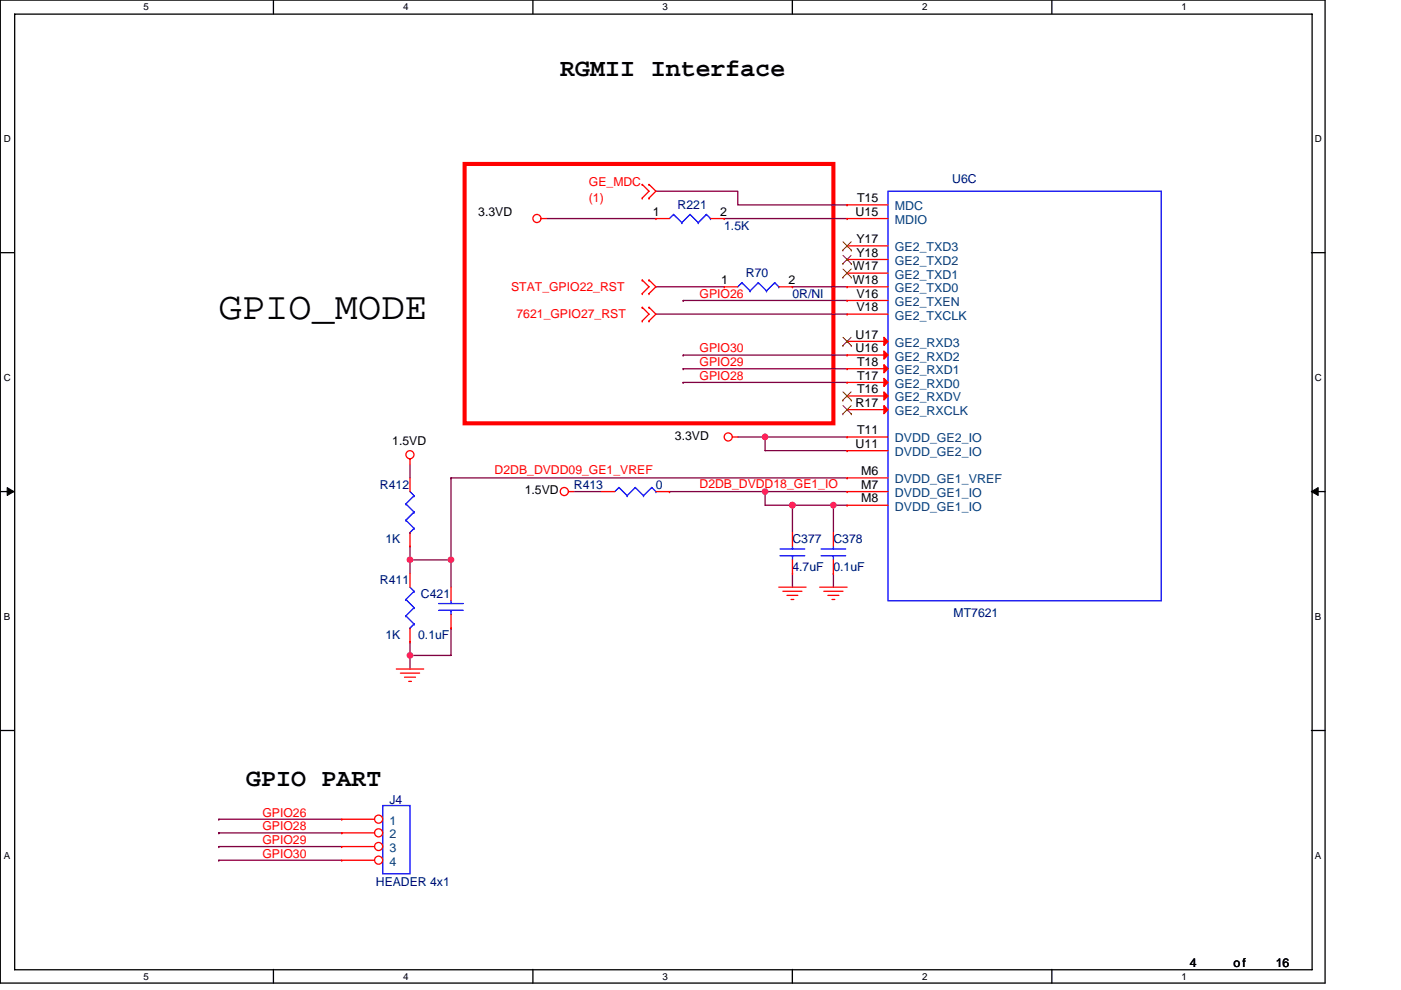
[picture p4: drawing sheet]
<svg xmlns="http://www.w3.org/2000/svg" width="297mm" height="210mm" viewBox="0 0 297 210" stroke-linecap="round" stroke-linejoin="round" font-family="sans-serif">
<path d="M.1 0h280.8v208.5h-280.8zM3.1 3h275.1v202.7h-275.1z" fill="none" stroke="#000" stroke-width=".28"/>
<g fill="#fff">
<path d="M30.5 .3h1.1v2.3h-1.1z"/>
<path d="M30.5 205.9h1.1v2.3h-1.1z"/>
</g>
<path d="M58 0v2.9M58 205.6v2.9" fill="none" stroke="#000" stroke-width=".28"/>
<g fill="#fff">
<path d="M85.5 .3h1.1v2.3h-1.1z"/>
<path d="M85.5 205.9h1.1v2.3h-1.1z"/>
</g>
<path d="M113 0v2.9M113 205.6v2.9" fill="none" stroke="#000" stroke-width=".28"/>
<g fill="#fff">
<path d="M140.5 .3h1.1v2.3h-1.1z"/>
<path d="M140.5 205.9h1.1v2.3h-1.1z"/>
</g>
<path d="M168 0v2.9M168 205.6v2.9" fill="none" stroke="#000" stroke-width=".28"/>
<g fill="#fff">
<path d="M195.5 .3h1.2v2.3h-1.2z"/>
<path d="M195.5 205.9h1.2v2.3h-1.2z"/>
</g>
<path d="M223 0v2.9M223 205.6v2.9" fill="none" stroke="#000" stroke-width=".28"/>
<g fill="#fff">
<path d="M250.5 .3h1.2v2.3h-1.2z"/>
<path d="M250.5 205.9h1.2v2.3h-1.2z"/>
<path d="M.8 28.3h1.5v2.3h-1.5z"/>
<path d="M278.8 28.3h1.5v2.3h-1.5z"/>
<path d="M.8 78.9h1.5v2.3h-1.5z"/>
<path d="M278.8 78.9h1.5v2.3h-1.5z"/>
</g>
<path d="M.1 53.6h2.9M278 53.6h2.9" fill="none" stroke="#000" stroke-width=".28"/>
<g fill="#fff">
<path d="M.8 129.6h1.4v2.3h-1.4z"/>
<path d="M278.8 129.6h1.4v2.3h-1.4z"/>
</g>
<path d="M.1 104.3h2.9M278 104.3h2.9" fill="none" stroke="#000" stroke-width=".28"/>
<path d="M1.5 103.4l1.5 .9-1.5 .8zM278 104.3l1.5-.9v1.7z" fill="#000" stroke="#000" stroke-width=".21"/>
<g fill="#fff">
<path d="M.8 180.3h1.4v2.3h-1.4z"/>
<path d="M278.8 180.3h1.4v2.3h-1.4z"/>
</g>
<path d="M.1 154.9h2.9M278 154.9h2.9" fill="none" stroke="#000" stroke-width=".28"/>
<path d="M98.5 34.8h78.2v55h-78.2z" fill="none" stroke="#f00" stroke-width=".87"/>
<g fill="none" stroke="#800040" stroke-width=".28">
<path d="M115.9 46.4h23.2M139.1 40.6h17.3v2.9h23.2M153.5 46.4h26.1M139.1 60.8h14.4M139.1 66.6h40.5M144.8 63.7h.1M144.8 75.3h.1M144.8 78.2h.1M144.8 63.7h34.8M144.8 75.3h34.8M144.8 78.2h34.8M168 60.8h11.6"/>
<path d="M86.9 98.5v2.9M144.8 81.1h.1M144.8 81.1h34.8M156.4 92.7h5.8M162.2 92.7v2.9h17.4M162.2 92.7h.1M162.2 92.7h17.4M86.9 118.7v2.9M86.9 118.7h.1M86.9 115.8v2.9M86.9 118.7h8.7M95.6 118.7v5.8"/>
<path d="M95.6 101.4h.1M95.6 101.4v17.3M95.6 101.4h84M121.7 104.3h5.8M141.9 104.3h.1M141.9 104.3h20.3M162.2 104.3h.1M162.2 104.3h17.4M162.2 104.3v2.9h5.8M168 107.2h.1M168 107.2h8.7v5.7M168 107.2v5.7"/>
<path d="M176.7 107.2h2.9M86.9 139h.1M86.9 136.1v2.9M86.9 139v2.9M95.6 133.2v5.8h-8.7M168 121.6v2.9M176.7 121.6v2.9M46.4 173.8h.1M46.4 176.7h.1M46.4 179.6h.1M46.4 173.8h26.1M46.4 176.7h26.1"/>
<path d="M46.4 179.6h26.1M46.4 182.5h.1M46.4 182.5h26.1"/>
</g>
<g fill="#f0f" stroke="#f0f" stroke-width=".28">
<circle cx="95.6" cy="118.7" r=".57"/>
<circle cx="86.9" cy="118.7" r=".57"/>
<circle cx="86.9" cy="139" r=".57"/>
<circle cx="162.2" cy="104.3" r=".57"/>
<circle cx="168" cy="107.1" r=".57"/>
<circle cx="176.7" cy="107.1" r=".57"/>
<circle cx="162.2" cy="92.7" r=".57"/>
</g>
<g fill="none" stroke="#f00" stroke-width=".28">
<path d="M136.2 39.1h.1M136.2 39.1l1.4 1.5-1.4 1.4M137.6 39.1h.1M137.6 39.1l1.5 1.5-1.5 1.4M114.7 46.4h1.2M136.2 42h.1M136.2 59.4h.1M136.2 59.4l1.4 1.4-1.4 1.5M137.6 42h.1M137.6 59.4h.1M137.6 59.4l1.5 1.4-1.5 1.5M139.1 46.4h.1"/>
<path d="M139.1 46.4h2.8M150.6 46.4h2.9M153.5 46.4h.1M179.6 57.9h.1M179.6 55h.1M179.6 52.2h.1M179.6 46.4h.1M179.6 43.5h.1M179.6 57.9h8.7M179.6 55h8.7M179.6 52.2h8.7M179.6 46.4h8.7"/>
<path d="M179.6 43.5h8.7M136.2 62.3h.1M136.2 68.1h.1M136.2 65.2h.1M136.2 65.2l1.4 1.4-1.4 1.5M137.6 62.3h.1M137.6 65.2h.1M137.6 68.1h.1M137.6 65.2l1.5 1.4-1.5 1.5M153.5 60.8h.1M153.5 60.8h2.9M165.1 60.8h2.9"/>
<path d="M168 60.8h.1M179.6 78.2h.1M179.6 75.3h.1M179.6 72.4h.1M179.6 66.6h.1M179.6 63.7h.1M179.6 60.8h.1M179.6 78.2h8.7M179.6 75.3h8.7M179.6 72.4h8.7M179.6 66.6h8.7M179.6 63.7h8.7"/>
<path d="M179.6 60.8h8.7M86.9 97.3v1.2M155.3 92.7h1.1M179.6 86.9h.1M179.6 84h.1M179.6 81.1h.1M179.6 92.7h.1M179.6 95.6h.1M179.6 86.9h8.7M179.6 84h8.7M179.6 81.1h8.7M179.6 92.7h8.7"/>
<path d="M179.6 95.6h8.7M120.5 104.3h1.2M127.5 104.3h2.9M139.1 104.3h2.8M141.9 104.3h.1M168 112.9v2.9M168 118.7v2.9M176.7 112.9v2.9M176.7 118.7v2.9M179.6 101.4h.1M179.6 107.2h.1M179.6 104.3h.1"/>
<path d="M179.6 104.3h8.7M179.6 101.4h8.7M179.6 107.2h8.7M86.9 121.6v2.9M86.9 136.1h.1M86.9 133.2v2.9M95.6 124.5v2.9M95.6 133.2h.1M95.6 130.3v2.9M165.1 124.5h5.8M166 125.4h4M166.9 126.3h2.3"/>
<path d="M167.7 127.1h.6M168 121.6h.1M173.8 124.5h5.8M174.7 125.4h4M175.5 126.3h2.4M176.4 127.1h.6M176.7 121.6h.1M84 141.9h5.8M84.9 142.8h4.1M85.8 143.6h2.3M86.7 144.5h.5"/>
<circle cx="113.8" cy="46.3" r=".86"/>
<circle cx="86.9" cy="96.4" r=".86"/>
<circle cx="154.4" cy="92.7" r=".86"/>
<circle cx="119.6" cy="104.3" r=".86"/>
</g>
<g fill="none" stroke="#00f" stroke-width=".28">
<path d="M142.8 45.5h.1M142.8 45.5l-.9 .9M142.8 45.5l1.8 1.7M144.6 47.2h.1M146.3 45.5h.1M146.3 45.5l-1.7 1.7M146.3 45.5l1.7 1.7M148 47.2h.1M149.8 45.5h.1M149.8 45.5l-1.8 1.7M149.8 45.5l.8 .9M150.6 46.4h.1"/>
<path d="M157.3 60h.1M157.3 60l-.9 .8M157.3 60l1.7 1.7M160.8 60h.1M160.8 60l1.7 1.7M160.8 60l-1.8 1.7M164.3 60h.1M164.3 60l-1.8 1.7M164.3 60l.8 .8M188.3 40.6h57.9v86.8h-57.9zM159 61.7h.1M162.5 61.7h.1"/>
<path d="M165.1 60.8h.1M131.2 103.4h.1M131.2 103.4l-.8 .9M131.2 103.4l1.8 1.7M133 105.1h.1M134.7 103.4h.1M134.7 103.4l-1.7 1.7M134.7 103.4l1.7 1.7M136.4 105.1h.1M138.2 103.4h.1M138.2 103.4l-1.8 1.7M138.2 103.4l.9 .9"/>
<path d="M139.1 104.3h.1M165.4 117.9h5.2M165.4 116.4h5.2M168 115.8v.6M168 117.9h.1M168 117.9v.8M174.1 117.9h5.2M174.1 116.4h5.2M176.7 115.8v.6M176.7 117.9h.1M176.7 117.9v.8M86.1 127.1h.1"/>
<path d="M86.1 130.6h.1M86.1 127.1l1.7 1.8M86.1 130.6l1.7 1.8M86.9 133.2h.1M86.9 124.5l.9 .9M87.8 125.4h.1M87.8 128.9h.1M87.8 132.4h.1M87.8 125.4l-1.7 1.7M87.8 128.9l-1.7 1.7M87.8 132.4l-.9 .8M93 129.5h5.2"/>
<path d="M93 128h5.2M95.6 127.4v.6M95.6 129.5h.1M95.6 129.5v.8M81.1 170.9h5.8v14.4h-5.8z"/>
</g>
<g fill="#f00" stroke="#f00" stroke-width=".28">
<path d="M187.4 86l.9 .9-.9 .9z"/>
<path d="M187.4 83.1l.9 .9-.9 .9z"/>
<path d="M187.4 80.2l.9 .9-.9 .9z"/>
<path d="M187.4 77.3l.9 .9-.9 .9z"/>
<path d="M187.4 74.4l.9 .9-.9 .9z"/>
<path d="M187.4 71.5l.9 .9-.9 .9z"/>
</g>
<g fill="none" stroke="#804000" stroke-width=".21">
<path d="M178.7 58.8h.1M178.7 55.9h.1M178.7 53h.1M178.7 57.1l1.8 1.7M178.7 54.2l1.8 1.7M178.7 51.3l1.8 1.7M180.5 57.1l-1.8 1.7M180.5 54.2l-1.8 1.7M180.5 51.3l-1.8 1.7M180.5 58.8h.1M180.5 55.9h.1M180.5 53h.1"/>
<path d="M178.7 73.3h.1M178.7 71.5l1.8 1.8M180.5 71.5l-1.8 1.8M180.5 73.3h.1M178.7 87.8h.1M178.7 84.9h.1M178.7 86l1.8 1.8M178.7 83.1l1.8 1.8M180.5 86l-1.8 1.8M180.5 83.1l-1.8 1.8M180.5 87.8h.1M180.5 84.9h.1"/>
</g>
<circle cx="80.3" cy="173.7" r=".86" fill="#fff" stroke="#f00" stroke-width=".28"/>
<path d="M72.5 173.8h.1M72.5 173.8h6.9" fill="none" stroke="#f00" stroke-width=".28"/>
<circle cx="80.3" cy="176.6" r=".86" fill="#fff" stroke="#f00" stroke-width=".28"/>
<path d="M72.5 176.7h.1M72.5 176.7h6.9" fill="none" stroke="#f00" stroke-width=".28"/>
<circle cx="80.3" cy="179.5" r=".86" fill="#fff" stroke="#f00" stroke-width=".28"/>
<path d="M72.5 179.6h.1M72.5 179.6h6.9" fill="none" stroke="#f00" stroke-width=".28"/>
<circle cx="80.3" cy="182.4" r=".86" fill="#fff" stroke="#f00" stroke-width=".28"/>
<path d="M86.9 101.4v2.9M86.9 115.8h.1M86.9 112.9v2.9M72.5 182.5h.1M72.5 182.5h6.9" fill="none" stroke="#f00" stroke-width=".28"/>
<path d="M86.1 106.9h.1M86.1 110.3h.1M86.1 106.9l1.7 1.7M86.1 110.3l1.7 1.8M86.9 112.9h.1M86.9 104.3l.9 .8M87.8 105.1h.1M87.8 108.6h.1M87.8 112.1h.1M87.8 105.1l-1.7 1.8M87.8 108.6l-1.7 1.7M87.8 112.1l-.9 .8" fill="none" stroke="#00f" stroke-width=".28"/>
<g fill="#f0f" stroke="#f0f" stroke-width=".28">
<circle cx="95.6" cy="118.7" r=".57"/>
<circle cx="86.9" cy="118.7" r=".57"/>
<circle cx="86.9" cy="139" r=".57"/>
<circle cx="162.2" cy="104.3" r=".57"/>
<circle cx="168" cy="107.1" r=".57"/>
<circle cx="176.7" cy="107.1" r=".57"/>
<circle cx="162.2" cy="92.7" r=".57"/>
</g>
<text font-size="8.2" x="46.4" y="67.6">GPIO_MODE</text>
<g font-size="5.3">
<text x="118.8" y="16">RGMII Interface</text>
<text x="52.2" y="166.6">GPIO PART</text>
</g>
<g font-size="2.6" fill="#f00">
<text x="124.9" y="39.4">GE_MDC</text>
<text x="124.9" y="42.9">(1)</text>
<text x="108.4" y="61.7">STAT_GPIO22_RST</text>
<text x="148.3" y="63.2">GPIO26</text>
<text x="109.5" y="67.5">7621_GPIO27_RST</text>
<text x="148.3" y="74.7">GPIO30</text>
<text x="148.3" y="77.6">GPIO29</text>
<text x="148.3" y="80.5">GPIO28</text>
<text x="104.9" y="100.6">D2DB_DVDD09_GE1_VREF</text>
<text x="148.3" y="103.5">D2DB_DVDD18_GE1_IO</text>
<text x="55.6" y="173.2">GPIO26</text>
<text x="55.6" y="176.1">GPIO28</text>
<text x="55.6" y="179">GPIO29</text>
<text x="55.6" y="181.9">GPIO30</text>
</g>
<g font-size="2.6" fill="#000080">
<text x="201.9" y="38.8">U6C</text>
<text x="143.7" y="44.3">R221</text>
<text x="153.5" y="48.7">1.5K</text>
<text x="158.2" y="58.8">R70</text>
<text x="168" y="63.2">0R/NI</text>
<text x="80.6" y="103.7">R412</text>
<text x="121.7" y="103.7">R413</text>
<text x="139.1" y="103.7">0</text>
<text x="81.7" y="115.3">1K</text>
<text x="168" y="115.3">C377</text>
<text x="176.7" y="115.3">C378</text>
<text x="80.6" y="124">R411</text>
<text x="168" y="121.1">4.7uF</text>
<text x="176.7" y="121.1">0.1uF</text>
<text x="89.3" y="126.9">C421</text>
<text x="202.2" y="130.9">MT7621</text>
<text x="81.7" y="135.6">1K</text>
<text x="88.7" y="135.6">0.1uF</text>
<text x="82.6" y="170.6">J4</text>
<text x="79.7" y="188">HEADER 4x1</text>
</g>
<g font-size="2.6">
<text x="101.4" y="45.8">3.3VD</text>
<text x="138.4" y="45.8">1</text>
<text x="152.7" y="45.8">2</text>
<text x="181.4" y="45.8">U15</text>
<text x="181.7" y="42.9">T15</text>
<text x="181.6" y="51.6">Y17</text>
<text x="180.8" y="57.3">W17</text>
<text x="181.6" y="54.4">Y18</text>
<text x="152.9" y="60.2">1</text>
<text x="167.1" y="60.2">2</text>
<text x="180.8" y="60.2">W18</text>
<text x="181.6" y="63.1">V16</text>
<text x="181.4" y="71.8">U17</text>
<text x="181.6" y="66">V18</text>
<text x="181.4" y="74.7">U16</text>
<text x="181.7" y="77.6">T18</text>
<text x="181.7" y="83.4">T16</text>
<text x="181.7" y="80.5">T17</text>
<text x="181.4" y="86.3">R17</text>
<text x="83.2" y="94.4">1.5VD</text>
<text x="143.1" y="93.3">3.3VD</text>
<text x="181.4" y="95">U11</text>
<text x="181.7" y="92.1">T11</text>
<text x="182.6" y="100.8">M6</text>
<text x="111.2" y="104.9">1.5VD</text>
<text x="182.6" y="106.6">M8</text>
<text x="182.6" y="103.7">M7</text>
<text x="252.3" y="205">4</text>
<text x="261.5" y="205">of</text>
<text x="270.5" y="205">16</text>
</g>
<g font-size="2.6" fill="#004080">
<text x="189.7" y="47.5">MDIO</text>
<text x="189.7" y="44.6">MDC</text>
<text x="189.7" y="53.3">GE2_TXD3</text>
<text x="189.7" y="59.1">GE2_TXD1</text>
<text x="189.7" y="56.2">GE2_TXD2</text>
<text x="189.7" y="64.9">GE2_TXEN</text>
<text x="189.7" y="62">GE2_TXD0</text>
<text x="189.7" y="67.8">GE2_TXCLK</text>
<text x="189.7" y="76.5">GE2_RXD2</text>
<text x="189.7" y="73.6">GE2_RXD3</text>
<text x="189.7" y="82.3">GE2_RXD0</text>
<text x="189.7" y="79.4">GE2_RXD1</text>
<text x="189.7" y="88.1">GE2_RXCLK</text>
<text x="189.7" y="85.2">GE2_RXDV</text>
<text x="189.7" y="93.9">DVDD_GE2_IO</text>
<text x="189.7" y="96.8">DVDD_GE2_IO</text>
<text x="189.7" y="102.5">DVDD_GE1_VREF</text>
<text x="189.7" y="105.4">DVDD_GE1_IO</text>
<text x="189.7" y="108.3">DVDD_GE1_IO</text>
<text x="82.6" y="174.9">1</text>
<text x="82.6" y="177.8">2</text>
<text x="82.6" y="180.7">3</text>
<text x="82.6" y="183.6">4</text>
</g>
<g font-size="2.1">
<text x="30.5" y="2.2">5</text>
<text x="85.5" y="2.2">4</text>
<text x="140.5" y="2.2">3</text>
<text x="195.5" y="2.2">2</text>
<text x="250.5" y="2.2">1</text>
<text x=".8" y="30.1">D</text>
<text x="278.8" y="30.1">D</text>
<text x=".8" y="80.8">C</text>
<text x="278.8" y="80.8">C</text>
<text x=".8" y="131.4">B</text>
<text x="278.8" y="131.4">B</text>
<text x=".8" y="182.1">A</text>
<text x="278.8" y="182.1">A</text>
<text x="30.5" y="207.8">5</text>
<text x="85.5" y="207.8">4</text>
<text x="140.5" y="207.8">3</text>
<text x="195.5" y="207.8">2</text>
<text x="250.5" y="207.8">1</text>
</g>
</svg>
